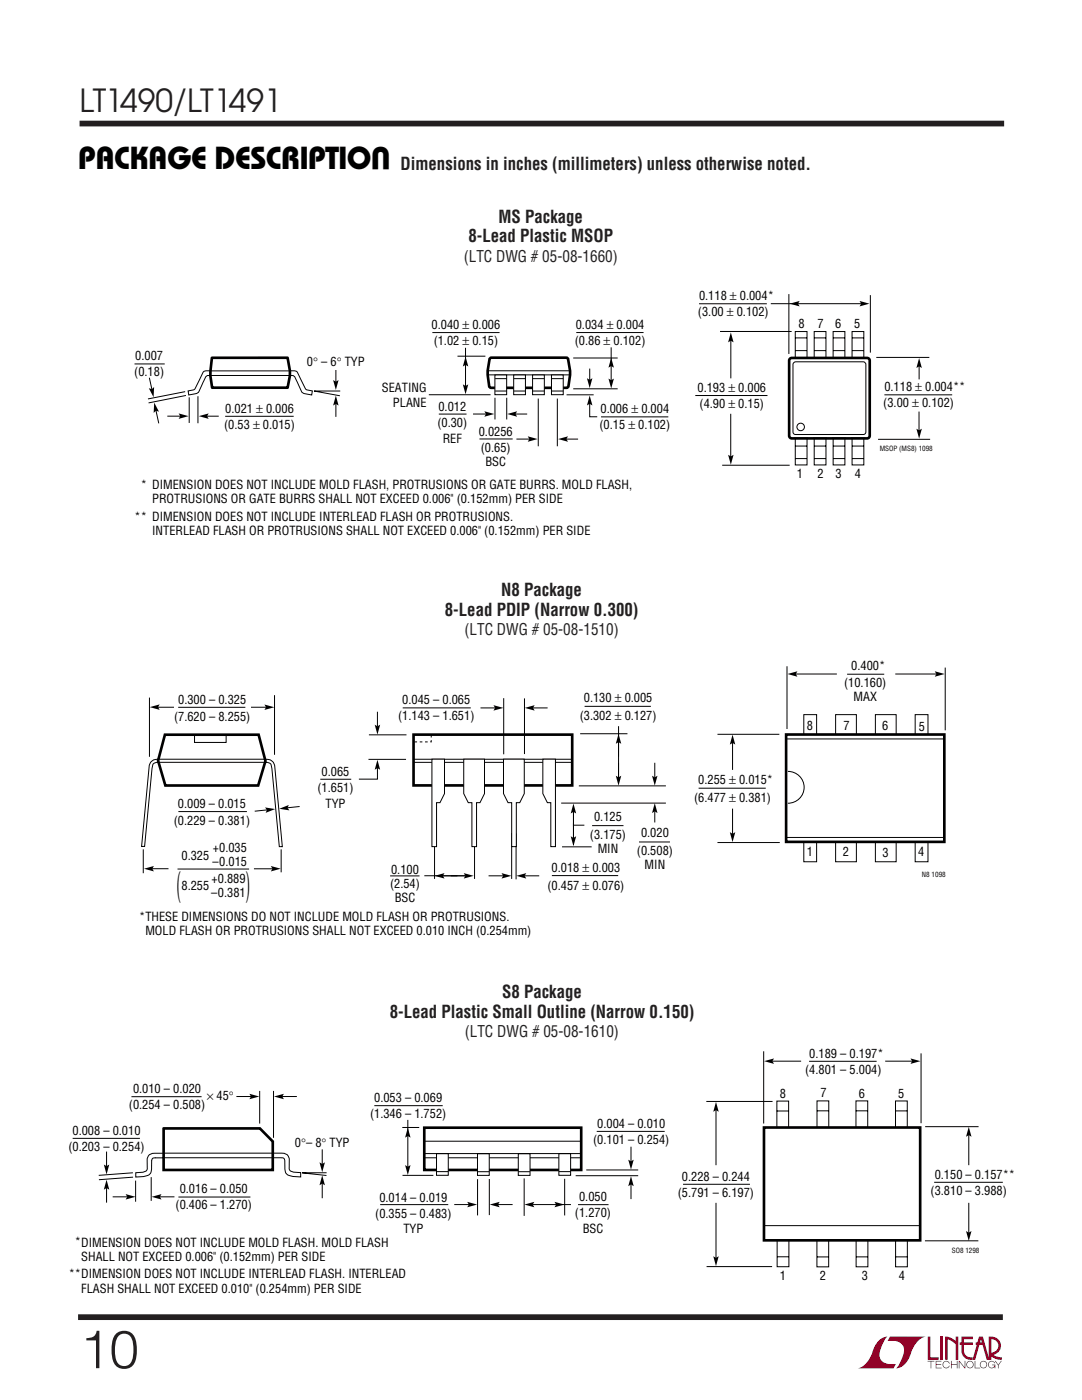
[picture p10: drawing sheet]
<svg xmlns="http://www.w3.org/2000/svg" width="216mm" height="279mm" viewBox="0 0 216 279" stroke-linecap="round" stroke-linejoin="round" font-family="sans-serif">
<path d="M15.9 24.7h184.5M15.6 262.9h184.5" fill="none" stroke="#231f20" stroke-width="1.1" stroke-linecap="butt"/>
<g fill="#900126">
<path d="M185.1 266.7h.5v4.2h1.7v.5h-2.2z"/>
<path d="M175.6 267.3l.5-.3 1-.3a5.2 5.2 0 0 0-1.6 4.2 2.65 2.65 0 0 0 3.3 1.3l-.5 .9h-7.2a5 5 0 0 0 3.2-3.9l.4-.8z"/>
<path d="M177.6 266.7h7.1a5 5 0 0 0-3.1 3.9 3.3 3.3 0 0 1-2.8 2.5 5.2 5.2 0 0 0 1.5-4.2 2.65 2.65 0 0 0-3.2-1.3z"/>
<path d="M187.7 266.7h.5v4.7h-.5z"/>
<path d="M188.6 266.7l1.1 .2 1 .7v-.9h.5v4.7h-.5v-3.1l-1.6-1v4.1h-.5z"/>
<path d="M185.1 271.6h1.3v.1h-.6v1.4h-.1v-1.4h-.6z"/>
<path d="M186.7 271.6h1.1v.1h-1v.6h1v.1h-1v.6h1.1v.1h-1.2z"/>
<path d="M189.8 271.6h.1v.7h1v-.7h.2v1.5h-.2v-.7h-1v.7h-.1z"/>
<path d="M191.3 271.6h.2l1 1.3v-1.3h.1v1.5h-.1l-1.1-1.3v1.3h-.1z"/>
<path d="M194.5 271.6h.1v1.4h1v.1h-1.1z"/>
<path d="M198.5 271.6h.2l.5 .7 .5-.7h.2l-.6 .9v.6h-.2v-.6z"/>
<path d="M191.8 266.7h2.3v.6h-1.7v.6h1.7v.5h-1.7v1.2a1.35 1.35 0 0 0 1.7 1.3v.5l1.3-4.6 .7-.1 1.2 4.2v-4.2a1.88 1.88 0 0 1 2.4 1.4 1.88 1.88 0 0 1-1.5 2.3l.8 .4 .9 .1v.5h-.4a3.4 3.4 0 0 1-1.9-.8v-.6a1.37 1.37 0 0 0 1.6-1.3 1.37 1.37 0 0 0-1.4-1.4v4.1h-.9l-.8-3h-1.4v-.5h1.2l-.2-.6-1.1 4.1a2.1 2.1 0 0 1-2.7-1.3l-.1-1.7h-.3v-.5h.3z"/>
<path d="M193 271.8a.74 .74 0 0 1 1.2 .1 .74 .74 0 0 1-.4 1.1 .74 .74 0 0 1-1-.7h.2a.6 .6 0 0 0 .8 .6 .6 .6 0 0 0 .2-1 .6 .6 0 0 0-1 .2v.2h-.2z"/>
<path d="M195.7 271.8a.74 .74 0 0 1 1.2 .1 .74 .74 0 0 1-.4 1.1 .74 .74 0 0 1-1-.7h.1a.6 .6 0 0 0 .9 .6 .6 .6 0 0 0 .2-1 .6 .6 0 0 0-1 .2l-.1 .2h-.1z"/>
<path d="M197.3 271.8a.73 .73 0 0 1 1.3 .3h-.2a.6 .6 0 0 0-.9-.2 .6 .6 0 0 0 .1 .9 .6 .6 0 0 0 .9-.3h-.5v-.2h.6v.8h-.1v-.3a.74 .74 0 0 1-1.1 .1 .74 .74 0 0 1-.1-1.1z"/>
<path d="M188.3 271.8a.73 .73 0 0 1 1.2 .4h-.1a.6 .6 0 0 0-.9-.4 .6 .6 0 0 0-.1 1 .6 .6 0 0 0 1-.2h.1a.74 .74 0 0 1-1.1 .4 .74 .74 0 0 1-.1-1.2z"/>
</g>
<path d="M44.9 83.1h13.7" fill="none" stroke="#000" stroke-width=".2"/>
<path d="M42.3 71.4h15.1l.4 2.6v1l-.4 2.4h-15.1l-.3-2.4z" fill="#fff" stroke="#000" stroke-width=".53"/>
<g fill="none" stroke="#000" stroke-width=".2">
<path d="M26.8 72.6h6.1M29.8 75.4l.5 2.4M36.9 78.2l-7.4 1.4M37.1 78.9l-7.5 1.5M37.8 79.3v5.1M39.5 79.1v5.4M42 74h15.8M42 74a1.65 1.65 0 0 0-1.5 .3l-1.4 2.9a.96 .96 0 0 1-1.1 .7l-.5 .1 .2 .8 1.1-.2a1.04 1.04 0 0 0 1.1-.9l1-2.2a.85 .85 0 0 1 1.1-.6M57.8 74a1.65 1.65 0 0 1 1.5 .3l1.4 2.9a.96 .96 0 0 0 1.1 .7l.5 .1-.1 .8-1.2-.2a1.04 1.04 0 0 1-1-.9l-1.1-2.2a.85 .85 0 0 0-1.1-.6h-15.9M62.6 78h5.3M62.7 78l5.1 1M67 73.8v2.5"/>
<path d="M85.6 78.8h12.3M86.3 66.4h13.4M91.3 71.1h5.6M92.9 69.4v7.8M97.3 74h16.4M97.4 74.8h16.3M98.8 79.4v4.3M101.1 79.4v4.3M107.4 79.5v9.6M111.2 79.5v9.6M113.1 78.8h5.4M114.4 77.6h8.8"/>
<path d="M115 66.4h13.4M117.7 73.6v2.3M122 69.3v6.7M31.1 81.8l.6 2.7M33.4 83.1h2.7M41.2 83.1h2.4M67 80.5v2.7M87.6 82.6h5.5M94.4 82.6h2.7M95.7 87.6h6.6M102.7 82.6h2.5M103 87.6h2.8"/>
<path d="M112.9 87.6h2.5M117.7 80.4v2.8h1.5M119.9 83.2h13.5"/>
</g>
<g fill="#000">
<path d="M29.7 77.5l.6 .2 .5-.5-.2 2.1zM66.5 75.9l.5 .3 .6-.3-.6 1.9zM92.4 76.7l.5 .3 .5-.3-.5 2zM92.9 71.2l.5 1.9-.5-.3-.5 .3zM117.1 75.5l.6 .3 .5-.3-.5 2zM121.4 75.6l.6 .3 .5-.3-.5 1.9zM122 71.4l.5 2-.5-.3-.6 .3zM30.8 80.3l.9 1.9-.6-.2-.4 .4zM35.6 82.5l2 .5-2 .6 .4-.6zM39.7 83l1.9-.5-.3 .5 .3 .6zM67 79l.6 1.9-.6-.3-.5 .3zM96.6 82.1l2 .5-2 .6 .4-.6z"/>
<path d="M101.2 82.6l2-.5-.3 .5 .3 .6zM105.3 87.1l2 .5-2 .6 .3-.6zM111.4 87.6l1.9-.5-.3 .5 .3 .6zM117.7 78.9l.5 2-.5-.3-.6 .3z"/>
</g>
<path d="M97.7 71.6l.4-.2h14.9l.3 .2a8.8 8.8 0 0 1-.1 5.7l-15.2 .1-.3-.2a10.4 10.4 0 0 1 0-5.6z" fill="none" stroke="#000" stroke-width=".53"/>
<path d="M98.8 74.8h2.3v4h-2.3z" fill="#fff" stroke="#000" stroke-width=".2"/>
<path d="M98.8 75.6h2.3M98.8 78h2.3" fill="none" stroke="#000" stroke-width=".2"/>
<path d="M102.5 74.8h2.3v4h-2.3z" fill="#fff" stroke="#000" stroke-width=".2"/>
<path d="M102.5 75.6h2.4M102.5 78h2.4" fill="none" stroke="#000" stroke-width=".2"/>
<path d="M106.3 74.8h2.3v4h-2.3z" fill="#fff" stroke="#000" stroke-width=".2"/>
<path d="M106.3 75.6h2.3M106.3 78h2.3" fill="none" stroke="#000" stroke-width=".2"/>
<path d="M110 74.8h2.4v4h-2.4z" fill="#fff" stroke="#000" stroke-width=".2"/>
<g fill="none" stroke="#000" stroke-width=".2">
<path d="M157.4 58.7v11.9M173.7 58.9v11.5M110.1 75.6h2.3M110.1 78h2.3M114.4 71.4h8.8M138.7 78.9h14.4M139.5 60.6h13.5M143.7 66.2h14.3M145.8 67.7v7.8M153.8 60.6h18.3M158.5 72.3h14l.3 .4v13.5l-.3 .4-13.8 .1-.4-.2-.1-13.8zM158.7 66.2h2.3v5.2h-2.3z"/>
<path d="M158.7 70h2.3M158.7 67.4h2.3M162.5 66.2h2.3v5.2h-2.3zM162.5 70h2.3M162.5 67.4h2.3M166.2 66.2h2.4v5.2h-2.4zM166.3 70h2.3M166.3 67.4h2.3M170 66.2h2.4v5.2h-2.4zM170 70h2.4M170 67.4h2.4M174.9 71.3h10.5"/>
<path d="M176.5 78.8h13.5M183.4 72.2v3.5M144.1 92.8h13.5M145.8 82.6v9.1M158.7 87.5h2.3v5.3h-2.3zM158.7 89h2.3M158.7 91.5h2.3M162.5 87.5h2.3v5.3h-2.3zM162.5 89h2.3M162.5 91.5h2.3M166.2 87.5h2.4v5.3h-2.4zM166.3 89h2.3"/>
<path d="M166.3 91.5h2.3M170 87.5h2.4v5.3h-2.4zM170.1 89h2.3M170.1 91.5h2.3M175.2 87.7h10.4M183.4 82.1v4.3M29.8 139.2v11.8M54.8 138.7v11.9M30.8 141.1h22.8M38.8 146.8v1.4h6.3v-1.4M28.6 169.5v4.8M30.3 173.4h3.3"/>
<path d="M35.6 162h13.7M50.7 173.4h4M56.1 169.5v4.6"/>
<circle cx="159.8" cy="85.2" r=".75"/>
</g>
<path d="M145.8 66.3l.6 2-.6-.3-.5 .3zM157.6 60.6l2-.5-.4 .5 .4 .6zM171.5 60.1l2 .5-2 .6 .3-.6zM183.4 71.5l.5 1.9-.5-.3-.5 .3zM145.3 90.8l.5 .3 .6-.3-.6 1.9zM182.9 85.6l.5 .3 .5-.3-.5 1.9z" fill="#000"/>
<path d="M157.7 71.5l15.3-.1 .5 .3v15.3l-.2 .4-15.3 .1-.5-.3v-15.2zM32.9 146.6h18.7l1.4 5.3-1.5 4.9h-18.5l-1.5-5z" fill="none" stroke="#000" stroke-width=".53"/>
<path d="M34.6 139.7h15.4v3.6h-15.4z" fill="#fff"/>
<g fill="none" stroke="#000" stroke-width=".2">
<path d="M100.5 139.3v11.2M104.7 139.4v11.1M31.4 151.5h21.7M31.6 151.5a1.59 1.59 0 0 0-1.8 1.3l-1.5 16.1h.6l1.5-15.8a.91 .91 0 0 1 1.1-.9l21.7-.1M35.6 141.2h13.4M53 151.5a1.59 1.59 0 0 1 1.8 1.3l1.5 16.2h-.6l-1.5-15.9a.91 .91 0 0 0-1.1-.9M73.5 151.5h7.5M115.8 146.4h9.4M123.4 144.9v11M35.4 173.4h14.3M53.4 161.6l-2.6 .3M59.8 161l-2.6 .2"/>
<path d="M86.7 166.1v9.3M94.7 166.1v9.3M112 160.3h20.9M112.1 169h6"/>
</g>
<path d="M29.9 141.1l2-.5-.4 .5 .4 .6zM52.8 140.6l1.9 .5-1.9 .6 .3-.6zM28.7 173.4l2-.6-.3 .6 .3 .5zM52.9 161.1l2 .4-1.9 .7 .3-.6zM54 172.8l2 .6-2 .5 .4-.5zM55.7 161.4l1.9-.7-.2 .5 .3 .5z" fill="#000"/>
<path d="M82.5 146.6h31.7v10.1h-31.7z" fill="none" stroke="#000" stroke-width=".53"/>
<g fill="#fff" stroke="#000" stroke-width=".2">
<path d="M114.4 161.9v6.7z"/>
<path d="M114.5 164.7h2.1z"/>
</g>
<g fill="none" stroke="#000" stroke-width=".2">
<path d="M63.9 155.5h6.2M73.6 146.7h7.5M75.3 153.1v2.4h-3.7M80.4 141.3h13.5M82.5 151.5h31.7M82.5 152.1h31.7M115.5 156.8h17.4M116.6 141h13.3M77.8 174.8h5.9M84.7 174.8h8.2M102.1 166.3v9.1M103 166.3v9.2"/>
<path d="M110.1 174.7h13.2M118.1 164.8h6.3M127.5 168h6.2"/>
</g>
<path d="M86 146.7v1.4h-3.5" fill="none" stroke="#000" stroke-width=".2" stroke-dasharray=".5 .5" stroke-linecap="butt"/>
<g fill="#fff" stroke="#000" stroke-width=".2">
<path d="M92.5 151.5h4.2v6.9l-.9 1.8h-.7v8.8h-.9v-8.8h-.8l-.9-1.8z"/>
<path d="M86.2 151.5h2.5v6.9l-.9 1.8h-.7v8.8h-.9z"/>
<path d="M108.3 151.5h2.5v17.5h-.9v-8.8h-.7l-.9-1.8z"/>
<path d="M100.5 151.5h4.1v6.9l-.9 1.8h-.7v8.8h-.9v-8.8h-.7l-.9-1.8z"/>
</g>
<g fill="#000">
<path d="M75.3 151.6l.6 2-.6-.3-.5 .3zM74.8 144.6l.5 .4 .6-.4-.6 2zM98.5 140.7l1.9 .6-1.9 .5 .3-.5zM104.7 141.3l2-.6-.3 .6 .3 .5zM123.4 146.5l.6 1.9-.6-.3-.5 .3zM122.9 154.8l.5 .3 .6-.3-.6 2zM130.1 154.8l.6 .3 .5-.3-.5 2zM86.7 174.8l2-.6-.3 .6 .3 .5zM92.5 174.2l2 .6-2 .5 .4-.5zM100.1 174.2l2 .6-2 .5 .3-.5zM103 174.8l2-.6-.3 .6 .3 .5zM113.9 166.9l.5 .3 .6-.3-.6 2z"/>
<path d="M114.4 160.4l.6 1.9-.6-.3-.5 .3zM130.7 160.3l.5 2-.5-.4-.6 .4z"/>
</g>
<g fill="none" stroke="#000" stroke-width=".2">
<path d="M157 133v12.5M169 134.6h7.4M188.6 133.2v12.6M75.3 142v3M95.9 141.3h2.9M106.3 141.3h3M123.4 148.1v2.9M123.4 152.2v3M130.7 152.2v3M139.4 157.3h13.4M143.2 146.5h12.3M160.4 142.6h2.5v29.4h-2.5z"/>
<path d="M166.7 142.6h4.2v29.4h-4.2zM174.7 142.6h4.1v29.4h-4.1zM182.6 142.6h2.6v29.4h-2.6zM88.3 174.8h4.6M97.5 174.8h2.9M104.6 174.8h3M114.4 162v5.3M130.7 161.9v2.2M143.2 168.1h12.4"/>
</g>
<path d="M156.9 146.6h31.5v21.4h-31.5z" fill="#fff" stroke="#000" stroke-width=".53"/>
<path d="M156.9 147.5h31.5M156.9 167.1h31.5" fill="none" stroke="#000" stroke-width=".2"/>
<path d="M157.2 153.9a3.2 3.2 0 0 1 3.3 3.2 3.2 3.2 0 0 1-3.3 3.2z" fill="#fff" stroke="#000" stroke-width=".2"/>
<path d="M158.7 134.5h8.3M178.6 134.5h8.3M146.2 148.2v5.4M146.2 161.4v5" fill="none" stroke="#000" stroke-width=".2"/>
<path d="M157.1 134.5l2-.5-.3 .5 .3 .6zM186.5 134l2 .5-2 .6 .3-.6zM146.2 146.6l.5 2-.5-.3-.6 .3zM145.6 166.1l.6 .3 .5-.3-.5 2z" fill="#000"/>
<path d="M32.7 225.2h19.2l2.5 2.6v5.7h-21.8z" fill="#fff" stroke="#000" stroke-width=".53"/>
<g fill="none" stroke="#000" stroke-width=".2">
<path d="M26.2 218.9h14M47.2 218.8h2.9M51.8 217.7v6.5M54.6 217.7v9.4M56.3 218.8h2.9M14.5 227.2h13.4M21.3 229.8v3M21.3 237.1v2.9M22.5 238.9h2.9M26.5 234.1l-6.8 .5M26.6 234.9l-6.9 .5M27.1 235.6v4.2"/>
<path d="M30.2 234.9v4.8M31 231.1h-.2a.5 .5 0 0 0-.5 .6M31.9 238.9h2.9M32.5 230.1h23.7a1.29 1.29 0 0 1 1.5 1.2v1.8a.95 .95 0 0 0 1.2 .9h1.1v.9l-1.2-.1a1.66 1.66 0 0 1-1.9-1.4l-.1-1.9a.52 .52 0 0 0-.7-.4M32.7 230.2h-1.8a1.29 1.29 0 0 0-1.5 1.2v1.7a.95 .95 0 0 1-1.2 .9h-1.1v.9l1.2-.1a1.66 1.66 0 0 0 1.9-1.4l.1-1.7M35.6 238.9h14.4M56.2 231.1h-25.3M60.3 234.1h4.9M60.3 234.1l4.8 .5M64.3 229.4v2.9M64.3 236.2v2.9M74.7 220.7h13.6"/>
<path d="M80.3 225h3.3M80.3 234.6h6.2M84.7 231.1h31.2M95.3 235.3v7.3M97.6 235.3v7.2M104.6 235.2v7.5M112.7 235.3v7.3M117 233.5h10.3M119.1 225.8h13.5M75.9 240.4h13.5M115.3 240.4h6.1"/>
</g>
<path d="M49.8 218.3l1.9 .5-1.9 .6 .3-.6zM54.7 218.8l2-.5-.4 .5 .4 .6zM21.3 235.4l.5 2-.5-.3-.6 .3zM20.7 232.4l.6 .3 .5-.3-.5 2zM25.1 238.3l2 .6-2 .5 .3-.5zM30.2 238.9l2-.6-.3 .6 .3 .5zM64.3 234.6l.5 1.9-.5-.3-.5 .3zM63.8 232l.5 .3 .5-.3-.5 1.9z" fill="#000"/>
<path d="M84.7 225.1h31.3v8.4h-31.3z" fill="none" stroke="#000" stroke-width=".53"/>
<path d="M87.1 230.2h2.3v4.4h-2.3z" fill="#fff" stroke="#000" stroke-width=".2"/>
<path d="M84.7 227.8h31.2M87.1 233.8h2.3" fill="none" stroke="#000" stroke-width=".2"/>
<path d="M111.5 230.2h2.4v4.4h-2.4z" fill="#fff" stroke="#000" stroke-width=".2"/>
<path d="M111.5 233.8h2.3" fill="none" stroke="#000" stroke-width=".2"/>
<path d="M103.4 230.2h2.4v4.4h-2.4z" fill="#fff" stroke="#000" stroke-width=".2"/>
<path d="M103.4 233.8h2.3" fill="none" stroke="#000" stroke-width=".2"/>
<path d="M95.3 230.2h2.3v4.4h-2.3z" fill="#fff" stroke="#000" stroke-width=".2"/>
<path d="M81.4 223.5v9.8M84.7 230.2h31.2M95.3 233.8h2.3M114.9 234.6h12.4M125.9 228.9v2.9M125.9 236.4v2.9M90.6 240.4h3M99.3 240.4h3M106.3 240.4h7.6" fill="none" stroke="#000" stroke-width=".2"/>
<path d="M81.4 225.1l.5 1.9-.5-.3-.6 .3zM80.8 232.5l.6 .3 .5-.3-.5 2zM125.9 234.7l.5 2-.5-.3-.5 .3zM125.4 231.4l.5 .4 .5-.4-.5 2zM93.2 239.9l2 .5-2 .5 .4-.5zM97.7 240.4l2-.5-.3 .5 .3 .5zM104.6 240.4l2-.5-.3 .5 .3 .5zM110.6 239.9l2 .5-2 .5 .4-.5z" fill="#000"/>
<path d="M152.5 244.6h31.1z" fill="#fff" stroke="#000" stroke-width=".2"/>
<path d="M152.4 225h31.2v22.5h-31.2z" fill="none" stroke="#000" stroke-width=".53"/>
<g fill="none" stroke="#000" stroke-width=".2">
<path d="M140.9 219.8h13.3M152.4 209.8v14.4M154.1 211.8h5.8M155 219.7h2.4v5.3h-2.4zM161.4 211.8h13.5M163 219.7h2.4v5.3h-2.4zM170.8 219.7h2.3v5.3h-2.3zM176.6 211.8h5.5M178.7 219.7h2.3v5.3h-2.3zM183.8 210.2v14M136.3 236.3h13.3M142.9 221.5v11"/>
<path d="M155 221.7h2.3M163 221.7h2.4M170.8 221.7h2.3M178.7 221.7h2.3M184.6 224.9h10.7M186.4 236h13.7M193.3 226.5v6M141 252.8h13.1M142.9 240.1v11M155.1 247.5h2.3v5.3h-2.3zM155.1 250.8h2.3M163 247.5h2.4v5.3h-2.4z"/>
<path d="M163 250.8h2.3M170.8 247.5h2.4v5.3h-2.4zM170.8 250.8h2.4M178.7 247.5h2.4v5.3h-2.4zM178.7 250.8h2.3M184.6 247.6h10.6M193.3 240.1v5.9"/>
</g>
<path d="M152.5 211.8l1.9-.6-.3 .6 .3 .5zM181.7 211.2l2 .6-2 .5 .3-.5zM142.9 219.9l.5 2-.5-.3-.6 .3zM193.3 224.9l.6 2-.6-.4-.5 .4zM142.3 250.7l.6 .3 .5-.3-.5 2zM192.8 245.7l.5 .3 .6-.3-.6 2z" fill="#000"/>
<text font-size="10.6" fill="#231f20" x="16" y="273">10</text>
<g font-size="7.4">
<text x="35.3" y="178.8">(</text>
<text x="49.1" y="178.8">)</text>
</g>
<g font-size="6.4">
<text x="77.9" y="29.3" transform="rotate(-180 77.9 29.3)">U</text>
<text x="15.6" y="33.7">PACKAGE DESCRIPTIO</text>
</g>
<text font-size="6.3" fill="#231f20" x="15.9" y="22.3">LT1490/LT1491</text>
<g font-size="3.5" fill="#231f20">
<text x="79.9" y="34">Dimensions in inches (millimeters) unless otherwise noted.</text>
<text x="99.5" y="44.4">MS Package</text>
<text x="93.5" y="48.3">8-Lead Plastic MSOP</text>
<text x="100" y="119">N8 Package</text>
<text x="88.8" y="122.9">8-Lead PDIP (Narrow 0.300)</text>
<text x="77.8" y="203.1">8-Lead Plastic Small Outline (Narrow 0.150)</text>
<text x="100.2" y="199.3">S8 Package</text>
</g>
<g font-size="3.2" fill="#231f20">
<text x="92.5" y="52.2">(LTC DWG # 05-08-1660)</text>
<text x="92.7" y="126.8">(LTC DWG # 05-08-1510)</text>
<text x="92.8" y="207">(LTC DWG # 05-08-1610)</text>
</g>
<g font-size="2.5">
<text x="139.5" y="59.9">0.118 ± 0.004*</text>
<text x="86.1" y="65.7">0.040 ± 0.006</text>
<text x="114.9" y="65.7">0.034 ± 0.004</text>
<text x="139.3" y="63">(3.00 ± 0.102)</text>
<text x="159.3" y="65.5">8</text>
<text x="163.1" y="65.5">7</text>
<text x="166.7" y="65.5">6</text>
<text x="170.5" y="65.5">5</text>
<text x="27" y="71.9">0.007</text>
<text x="86.5" y="68.8">(1.02 ± 0.15)</text>
<text x="114.7" y="68.8">(0.86 ± 0.102)</text>
<text x="26.8" y="75.1">(0.18)</text>
<text x="61.3" y="73">0° – 6° TYP</text>
<text x="44.9" y="82.4">0.021 ± 0.006</text>
<text x="76.2" y="78.3">SEATING</text>
<text x="78.4" y="81.1">PLANE</text>
<text x="87.5" y="82.1">0.012</text>
<text x="119.8" y="82.5">0.006 ± 0.004</text>
<text x="139.2" y="78.3">0.193 ± 0.006</text>
<text x="139.6" y="81.5">(4.90 ± 0.15)</text>
<text x="176.3" y="81.2">(3.00 ± 0.102)</text>
<text x="176.5" y="78">0.118 ± 0.004**</text>
<text x="44.7" y="85.6">(0.53 ± 0.015)</text>
<text x="87.3" y="85.2">(0.30)</text>
<text x="88.3" y="88.4">REF</text>
<text x="95.5" y="87">0.0256</text>
<text x="119.6" y="85.7">(0.15 ± 0.102)</text>
<text x="95.9" y="90.2">(0.65)</text>
<text x="96.9" y="93">BSC</text>
<text x="159" y="95.5">1</text>
<text x="163.1" y="95.5">2</text>
<text x="166.7" y="95.5">3</text>
<text x="170.5" y="95.4">4</text>
<text x="28.1" y="97.6">* DIMENSION DOES NOT INCLUDE MOLD FLASH, PROTRUSIONS OR GATE BURRS. MOLD FLASH,</text>
<text x="30.4" y="100.4">PROTRUSIONS OR GATE BURRS SHALL NOT EXCEED 0.006&quot; (0.152mm) PER SIDE</text>
<text x="26.8" y="104">** DIMENSION DOES NOT INCLUDE INTERLEAD FLASH OR PROTRUSIONS.</text>
<text x="30.4" y="106.8">INTERLEAD FLASH OR PROTRUSIONS SHALL NOT EXCEED 0.006&quot; (0.152mm) PER SIDE</text>
<text x="168.4" y="137.2">(10.160)</text>
<text x="169.9" y="133.6">0.400*</text>
<text x="34.7" y="144">(7.620 – 8.255)</text>
<text x="35.6" y="140.5">0.300 – 0.325</text>
<text x="79.4" y="143.7">(1.143 – 1.651)</text>
<text x="80.3" y="140.6">0.045 – 0.065</text>
<text x="115.7" y="143.7">(3.302 ± 0.127)</text>
<text x="116.5" y="140.1">0.130 ± 0.005</text>
<text x="170.3" y="140">MAX</text>
<text x="161" y="145.6">8</text>
<text x="168.3" y="145.6">7</text>
<text x="176" y="145.6">6</text>
<text x="183.3" y="145.9">5</text>
<text x="64.2" y="154.8">0.065</text>
<text x="35.5" y="161.2">0.009 – 0.015</text>
<text x="63.4" y="158">(1.651)</text>
<text x="65" y="161.2">TYP</text>
<text x="138.5" y="160">(6.477 ± 0.381)</text>
<text x="139.3" y="156.5">0.255 ± 0.015*</text>
<text x="34.7" y="164.7">(0.229 – 0.381)</text>
<text x="117.7" y="167.5">(3.175)</text>
<text x="118.5" y="163.9">0.125</text>
<text x="127.9" y="167.1">0.020</text>
<text x="36.2" y="171.7">0.325</text>
<text x="42.4" y="172.8">–0.015</text>
<text x="42.5" y="170">+0.035</text>
<text x="110.1" y="174">0.018 ± 0.003</text>
<text x="119.3" y="170.3">MIN</text>
<text x="127.1" y="170.6">(0.508)</text>
<text x="128.6" y="173.5">MIN</text>
<text x="161" y="170.9">1</text>
<text x="168.1" y="170.9">2</text>
<text x="176.1" y="171">3</text>
<text x="183.2" y="170.9">4</text>
<text x="36.2" y="177.6">8.255</text>
<text x="42.2" y="178.9">–0.381</text>
<text x="42.2" y="176.1">+0.889</text>
<text x="77.8" y="177.2">(2.54)</text>
<text x="78" y="174.4">0.100</text>
<text x="109.2" y="177.5">(0.457 ± 0.076)</text>
<text x="27.8" y="183.9">*THESE DIMENSIONS DO NOT INCLUDE MOLD FLASH OR PROTRUSIONS.</text>
<text x="78.8" y="180">BSC</text>
<text x="29" y="186.7">MOLD FLASH OR PROTRUSIONS SHALL NOT EXCEED 0.010 INCH (0.254mm)</text>
<text x="160.7" y="214.3">(4.801 – 5.004)</text>
<text x="161.5" y="211.1">0.189 – 0.197*</text>
<text x="25.7" y="221.4">(0.254 – 0.508)</text>
<text x="26.5" y="218.2">0.010 – 0.020</text>
<text x="41.2" y="219.6">× 45°</text>
<text x="74.7" y="220">0.053 – 0.069</text>
<text x="155.6" y="219.1">8</text>
<text x="163.7" y="219">7</text>
<text x="171.4" y="219.1">6</text>
<text x="179.2" y="219.1">5</text>
<text x="14.5" y="226.5">0.008 – 0.010</text>
<text x="73.8" y="223.1">(1.346 – 1.752)</text>
<text x="119.2" y="225.1">0.004 – 0.010</text>
<text x="13.6" y="229.7">(0.203 – 0.254)</text>
<text x="58.9" y="229">0°– 8° TYP</text>
<text x="118.4" y="228.3">(0.101 – 0.254)</text>
<text x="35.9" y="238.2">0.016 – 0.050</text>
<text x="75.7" y="239.8">0.014 – 0.019</text>
<text x="115.6" y="239.7">0.050</text>
<text x="135.2" y="238.8">(5.791 – 6.197)</text>
<text x="136.1" y="235.6">0.228 – 0.244</text>
<text x="185.7" y="238.5">(3.810 – 3.988)</text>
<text x="186.5" y="235.3">0.150 – 0.157**</text>
<text x="35" y="241.4">(0.406 – 1.270)</text>
<text x="74.9" y="243">(0.355 – 0.483)</text>
<text x="114.7" y="242.9">(1.270)</text>
<text x="14.9" y="248.7">*DIMENSION DOES NOT INCLUDE MOLD FLASH. MOLD FLASH</text>
<text x="16.2" y="251.6">SHALL NOT EXCEED 0.006&quot; (0.152mm) PER SIDE</text>
<text x="80.5" y="246.2">TYP</text>
<text x="116.3" y="246.1">BSC</text>
<text x="13.7" y="255.1">**DIMENSION DOES NOT INCLUDE INTERLEAD FLASH. INTERLEAD</text>
<text x="16.2" y="258">FLASH SHALL NOT EXCEED 0.010&quot; (0.254mm) PER SIDE</text>
<text x="155.6" y="255.4">1</text>
<text x="163.6" y="255.5">2</text>
<text x="172" y="255.4">3</text>
<text x="179.3" y="255.5">4</text>
</g>
<g font-size="1.4">
<text x="175.5" y="90">MSOP (MS8) 1098</text>
<text x="184" y="175">N8 1098</text>
<text x="189.9" y="250">SO8 1298</text>
</g>
</svg>
